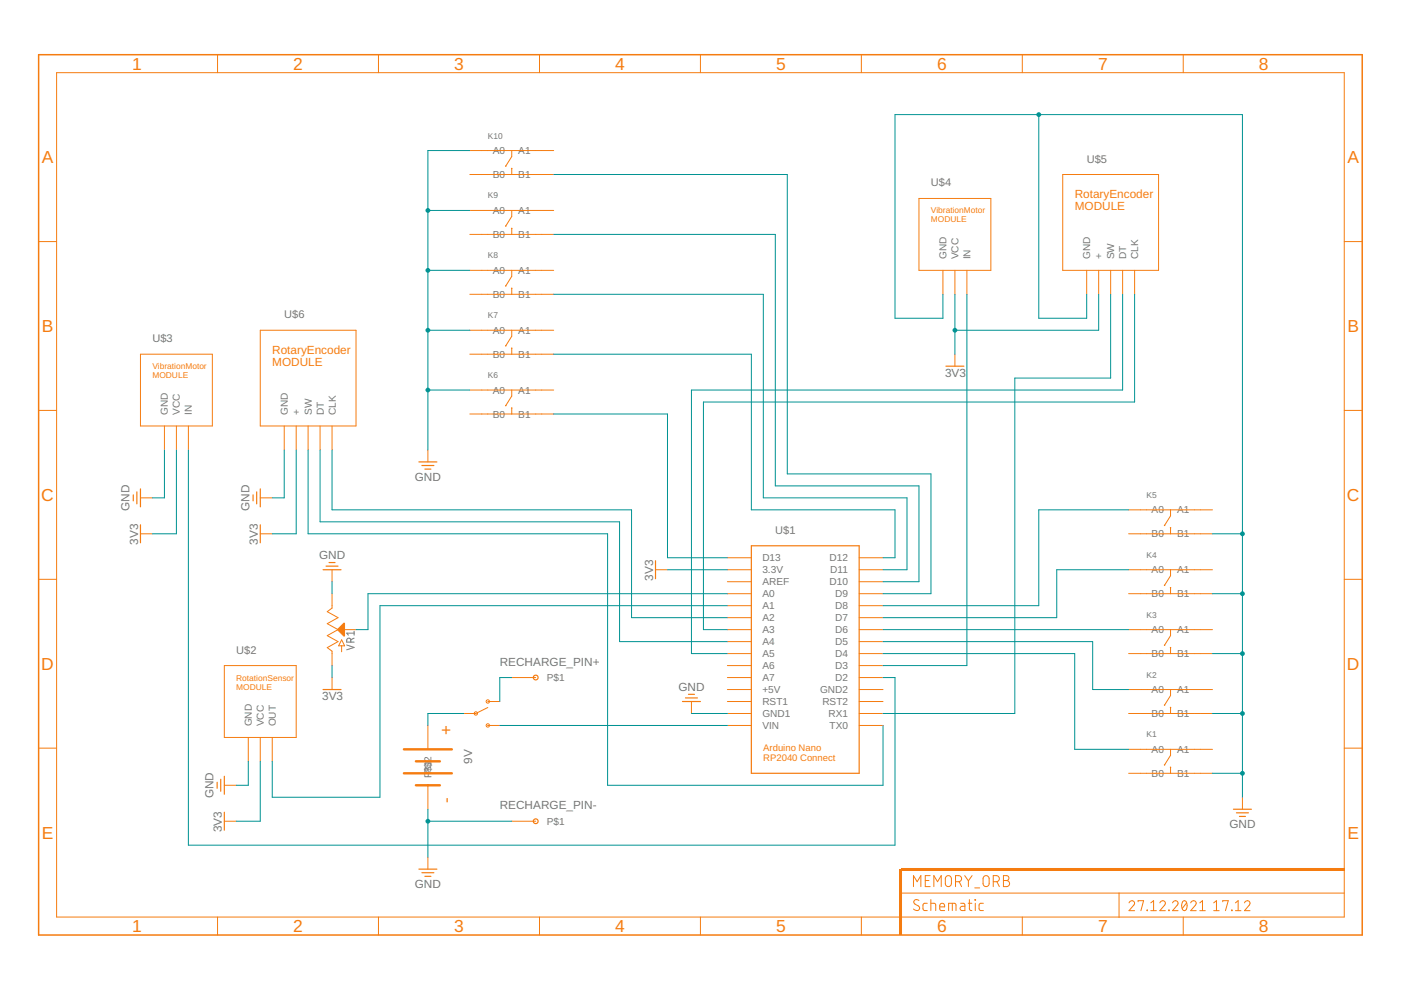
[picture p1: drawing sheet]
<svg xmlns="http://www.w3.org/2000/svg" width="297mm" height="210mm" viewBox="0 0 297 210" stroke-linecap="round" stroke-linejoin="round" font-family="sans-serif">
<path d="M73.5 136.8l1.6 .5-1.6 .5M74.4 136.1v-.4a.43 .43 0 0 0-.5-.4 .43 .43 0 0 0-.4 .4v.4h1.6M75.1 135.3l-.7 .3M75.1 134.2h-1.6l.4 .5M75.1 133.8v.9" fill="none" stroke="#757575" stroke-width=".21"/>
<g fill="none" stroke="#f57c10" stroke-width=".21">
<path d="M154.2 118.3h5.1M182.2 118.3h5M154.2 120.8h5.1M154.2 123.3h5.1M154.2 138.6h5.1M154.2 136h5.1M154.2 133.5h5.1M154.2 131h5.1M154.2 128.4h5.1M154.2 125.9h5.1M182.2 120.8h5M182.2 123.3h5"/>
<path d="M182.2 138.6h5M182.2 136h5M182.2 133.5h5M182.2 131h5M182.2 128.4h5M182.2 125.9h5M154.2 153.8h5.1M154.2 151.3h5.1M154.2 148.7h5.1M154.2 146.2h5.1M154.2 143.7h5.1M154.2 141.1h5.1"/>
<path d="M182.2 153.8h5M182.2 151.3h5M182.2 148.7h5M182.2 146.2h5M182.2 143.7h5M182.2 141.1h5M193.7 188v-2.3l.8 1.2 .7-1.2v2.3M194.8 190.9a.58 .58 0 0 0-.8-.1 .58 .58 0 0 0 0 .9l.7 .4a.58 .58 0 0 1 .1 .9 .58 .58 0 0 1-.9-.1l-.2-.2M196.2 186.7h.8M196.6 191.5h-.7l-.2 .4 .1 1.1 .8 .1M197.2 185.7h-1v2.3h1M197.4 191.5l.9 .1 .1 1.5"/>
<path d="M197.4 190.7v2.4M198 188v-2.3l.8 1.2 .8-1.2v2.3M199.2 192.3h1.1a.54 .54 0 0 0-.4-.8 .54 .54 0 0 0-.7 .5l.1 1 1 .1M200.7 185.8l.6-.1 .3 .2 .1 1.4a.65 .65 0 0 1-.6 .7 .65 .65 0 0 1-.7-.7v-1.2zM201.1 193.1v-1.6l1.5 .1 .1 1.5M201.9 191.5v1.6M202.6 186.9h.6a.65 .65 0 0 0 .7-.6 .65 .65 0 0 0-.7-.6h-.6v2.3M203.4 186.9l.5 1.1M203.7 191.5h.6l.3 .2v1.4h-.6a.46 .46 0 0 1-.5-.5 .46 .46 0 0 1 .5-.4h.6M204.5 185.7l.8 1.1M205.3 191.5h.8M205.3 186.8v1.2"/>
<path d="M205.5 190.7v2l.2 .3 .4 .1M206.1 185.7l-.8 1.1M206.7 188.3h1M206.7 190.7l.1 .2zM206.8 191.5v1.6M208.5 191.5h-.7l-.2 .4 .1 1.1 .8 .1M208.7 185.8l.6-.1 .3 .2 .1 1.4a.65 .65 0 0 1-.6 .7 .65 .65 0 0 1-.7-.7v-1.2zM210.6 186.9h.6a.65 .65 0 0 0 .7-.6 .65 .65 0 0 0-.7-.6h-.6v2.3M211.4 186.9l.5 1.1M212.7 185.7h.7a.52 .52 0 0 1 .5 .5 .52 .52 0 0 1-.5 .5 .65 .65 0 0 1 .7 .6 .65 .65 0 0 1-.7 .7h-.7zM212.7 186.7h.7M239.4 191.4a.58 .58 0 0 1 .8-.4 .58 .58 0 0 1 .2 .9l-1 1.2h1.2"/>
<path d="M241.3 191.2v-.2h1.2l-.6 2.1M243.2 193l.1 .1zM244 193.1h1.2M244 191.4l.6-.4v2.1M245.9 191.4a.58 .58 0 0 1 .8-.4 .58 .58 0 0 1 .2 .9l-1 1.2h1.2M247.8 193l.1 .1zM248.6 191.4a.58 .58 0 0 1 .8-.4 .58 .58 0 0 1 .2 .9l-1 1.2h1.2M250.8 191.1l.1-.1a.86 .86 0 0 1 .8 1.3 .6 .6 0 0 1-.6 .8 .6 .6 0 0 1-.6-.8v-.5zM251.6 191.4l-.9 1.2M252.5 191.4a.58 .58 0 0 1 .8-.4 .58 .58 0 0 1 .1 .9l-.9 1.2h1.1M254.4 193.1h1.1M254.4 191.4l.6-.4v2.1"/>
<path d="M257.3 193.1h1.2M257.3 191.4l.6-.4v2.1M259.2 191.2v-.2h1.2l-.6 2.1M261.1 193l.1 .1zM261.9 193.1h1.2M261.9 191.4l.6-.4v2.1M263.9 191.4a.58 .58 0 0 1 .8-.4 .58 .58 0 0 1 .2 .9l-1 1.2h1.1"/>
</g>
<path d="M159.3 115.7h22.9v48.3h-22.9z" fill="none" stroke="#f57c10" stroke-width=".25"/>
<g fill="#f57c10">
<path d="M190.7 184.3h.6v13.9h-.6z" fill-rule="evenodd"/>
<path d="M191 184h94v.6h-94z" fill-rule="evenodd"/>
</g>
<g fill="#f57c10">
<path d="M190.7 184.3h.6v13.9h-.6zM190.7 184.3v13.9h.6v-13.9z"/>
<path d="M191 184h94v.6h-94zM191 184v.6h94v-.6z"/>
</g>
<g fill="none" stroke="#f57c10" stroke-width=".21">
<path d="M12 15.4h273v179h-273zM46.1 11.6v3.8M80.2 11.6v3.8M114.4 11.6v3.8M148.5 11.6v3.8M182.6 11.6v3.8M216.7 11.6v3.8M250.9 11.6v3.8M8.2 51.2h3.8M285 51.2h3.8M8.2 87h3.8M285 87h3.8"/>
<path d="M8.2 122.8h3.8M285 122.8h3.8M8.2 158.6h3.8M239.3 158.9h17.8M248.2 158.9v1.2l-1.3 2.1M285 158.6h3.8M239.3 164h17.8M248.2 162.7v1.3M46.1 194.4v3.8M80.2 194.4v3.8M114.4 194.4v3.8M148.5 194.4v3.8"/>
<path d="M182.6 194.4v3.8M191 189.4h94M216.7 194.4v3.8M237.3 189.4v5.1M250.9 194.4v3.8"/>
</g>
<path d="M8.2 11.6h280.6v186.6h-280.6z" fill="none" stroke="#f57c10" stroke-width=".32"/>
<g fill="#f57c10">
<circle cx="246.9" cy="162.2" r=".15"/>
<circle cx="248.2" cy="162.7" r=".15"/>
</g>
<g fill="#f57c10">
<path d="M246.8 162.2a.15 .15 0 0 1 .3 0 .15 .15 0 0 1-.3 0zM246.8 162.2a.15 .15 0 0 0 .3 0 .15 .15 0 0 0-.3 0z"/>
<path d="M248 162.7a.15 .15 0 0 1 .3 0 .15 .15 0 0 1-.3 0zM248 162.7a.15 .15 0 0 0 .3 0 .15 .15 0 0 0-.3 0z"/>
</g>
<path d="M239.3 146.2h17.8M239.3 151.3h17.8M248.2 146.2v1.3l-1.3 2M248.2 150v1.3" fill="none" stroke="#f57c10" stroke-width=".21"/>
<g fill="#f57c10">
<circle cx="246.9" cy="149.5" r=".15"/>
<circle cx="248.2" cy="150" r=".15"/>
</g>
<g fill="#f57c10">
<path d="M246.8 149.5a.15 .15 0 0 1 .3 0 .15 .15 0 0 1-.3 0zM246.8 149.5a.15 .15 0 0 0 .3 0 .15 .15 0 0 0-.3 0z"/>
<path d="M248 150a.15 .15 0 0 1 .3 0 .15 .15 0 0 1-.3 0zM248 150a.15 .15 0 0 0 .3 0 .15 .15 0 0 0-.3 0z"/>
</g>
<path d="M239.3 133.5h17.8M239.3 138.6h17.8M248.2 133.5v1.3l-1.3 2M248.2 137.3v1.3" fill="none" stroke="#f57c10" stroke-width=".21"/>
<g fill="#f57c10">
<circle cx="246.9" cy="136.8" r=".15"/>
<circle cx="248.2" cy="137.3" r=".15"/>
</g>
<g fill="#f57c10">
<path d="M246.8 136.8a.15 .15 0 0 1 .3 0 .15 .15 0 0 1-.3 0zM246.8 136.8a.15 .15 0 0 0 .3 0 .15 .15 0 0 0-.3 0z"/>
<path d="M248 137.3a.15 .15 0 0 1 .3 0 .15 .15 0 0 1-.3 0zM248 137.3a.15 .15 0 0 0 .3 0 .15 .15 0 0 0-.3 0z"/>
</g>
<path d="M239.3 120.8h17.8M239.3 125.9h17.8M248.2 120.8v1.3l-1.3 2M248.2 124.6v1.3" fill="none" stroke="#f57c10" stroke-width=".21"/>
<g fill="#f57c10">
<circle cx="246.9" cy="124.1" r=".15"/>
<circle cx="248.2" cy="124.6" r=".15"/>
</g>
<g fill="#f57c10">
<path d="M246.8 124.1a.15 .15 0 0 1 .3 0 .15 .15 0 0 1-.3 0zM246.8 124.1a.15 .15 0 0 0 .3 0 .15 .15 0 0 0-.3 0z"/>
<path d="M248 124.6a.15 .15 0 0 1 .3 0 .15 .15 0 0 1-.3 0zM248 124.6a.15 .15 0 0 0 .3 0 .15 .15 0 0 0-.3 0z"/>
</g>
<path d="M239.3 108.1h17.8M239.3 113.2h17.8M248.2 108.1v1.3l-1.3 2M248.2 111.9v1.3" fill="none" stroke="#f57c10" stroke-width=".21"/>
<g fill="#f57c10">
<circle cx="246.9" cy="111.4" r=".15"/>
<circle cx="248.2" cy="111.9" r=".15"/>
</g>
<g fill="#f57c10">
<path d="M246.8 111.4a.15 .15 0 0 1 .3 0 .15 .15 0 0 1-.3 0zM246.8 111.4a.15 .15 0 0 0 .3 0 .15 .15 0 0 0-.3 0z"/>
<path d="M248 111.9a.15 .15 0 0 1 .3 0 .15 .15 0 0 1-.3 0zM248 111.9a.15 .15 0 0 0 .3 0 .15 .15 0 0 0-.3 0z"/>
</g>
<path d="M99.6 82.7h17.8M99.6 87.8h17.8M108.5 82.7v1.3l-1.3 2M108.5 86.5v1.3" fill="none" stroke="#f57c10" stroke-width=".21"/>
<g fill="#f57c10">
<circle cx="107.2" cy="86" r=".15"/>
<circle cx="108.5" cy="86.5" r=".15"/>
</g>
<g fill="#f57c10">
<path d="M107.1 86a.15 .15 0 0 1 .3 0 .15 .15 0 0 1-.3 0zM107.1 86a.15 .15 0 0 0 .3 0 .15 .15 0 0 0-.3 0z"/>
<path d="M108.4 86.5a.15 .15 0 0 1 .2 0 .15 .15 0 0 1-.2 0zM108.4 86.5a.15 .15 0 0 0 .2 0 .15 .15 0 0 0-.2 0z"/>
</g>
<path d="M99.6 70h17.8M99.6 75.1h17.8M108.5 70v1.3l-1.3 2M108.5 73.8v1.3" fill="none" stroke="#f57c10" stroke-width=".21"/>
<g fill="#f57c10">
<circle cx="107.2" cy="73.3" r=".15"/>
<circle cx="108.5" cy="73.8" r=".15"/>
</g>
<g fill="#f57c10">
<path d="M107.1 73.3a.15 .15 0 0 1 .3 0 .15 .15 0 0 1-.3 0zM107.1 73.3a.15 .15 0 0 0 .3 0 .15 .15 0 0 0-.3 0z"/>
<path d="M108.4 73.8a.15 .15 0 0 1 .2 0 .15 .15 0 0 1-.2 0zM108.4 73.8a.15 .15 0 0 0 .2 0 .15 .15 0 0 0-.2 0z"/>
</g>
<path d="M99.6 57.3h17.8M108.5 57.3v1.3l-1.3 2M99.6 62.4h17.8M108.5 61.1v1.3" fill="none" stroke="#f57c10" stroke-width=".21"/>
<g fill="#f57c10">
<circle cx="107.2" cy="60.6" r=".15"/>
<circle cx="108.5" cy="61.1" r=".15"/>
</g>
<g fill="#f57c10">
<path d="M107.1 60.6a.15 .15 0 0 1 .3 0 .15 .15 0 0 1-.3 0zM107.1 60.6a.15 .15 0 0 0 .3 0 .15 .15 0 0 0-.3 0z"/>
<path d="M108.4 61.1a.15 .15 0 0 1 .2 0 .15 .15 0 0 1-.2 0zM108.4 61.1a.15 .15 0 0 0 .2 0 .15 .15 0 0 0-.2 0z"/>
</g>
<path d="M99.6 44.6h17.8M99.6 49.7h17.8M108.5 44.6v1.3l-1.3 2M108.5 48.4v1.3" fill="none" stroke="#f57c10" stroke-width=".21"/>
<g fill="#f57c10">
<circle cx="107.2" cy="47.9" r=".15"/>
<circle cx="108.5" cy="48.4" r=".15"/>
</g>
<g fill="#f57c10">
<path d="M107.1 47.9a.15 .15 0 0 1 .3 0 .15 .15 0 0 1-.3 0zM107.1 47.9a.15 .15 0 0 0 .3 0 .15 .15 0 0 0-.3 0z"/>
<path d="M108.4 48.4a.15 .15 0 0 1 .2 0 .15 .15 0 0 1-.2 0zM108.4 48.4a.15 .15 0 0 0 .2 0 .15 .15 0 0 0-.2 0z"/>
</g>
<path d="M99.6 31.9h17.8M99.6 37h17.8M108.5 31.9v1.3l-1.3 2M108.5 35.7v1.3" fill="none" stroke="#f57c10" stroke-width=".21"/>
<g fill="#f57c10">
<circle cx="107.2" cy="35.2" r=".15"/>
<circle cx="108.5" cy="35.7" r=".15"/>
</g>
<g fill="#f57c10">
<path d="M107.1 35.2a.15 .15 0 0 1 .3 0 .15 .15 0 0 1-.3 0zM107.1 35.2a.15 .15 0 0 0 .3 0 .15 .15 0 0 0-.3 0z"/>
<path d="M108.4 35.7a.15 .15 0 0 1 .2 0 .15 .15 0 0 1-.2 0zM108.4 35.7a.15 .15 0 0 0 .2 0 .15 .15 0 0 0-.2 0z"/>
</g>
<g fill="none" stroke="#f57c10" stroke-width=".21">
<path d="M225.3 37h20.3v20.3h-20.3zM194.8 42.1h15.3v15.2h-15.3zM199.9 57.3v5.1M202.5 57.3v5.1M205 57.3v5.1M230.4 57.3v5.1M232.9 57.3v5.1M235.5 57.3v5.1M238 57.3v5.1M240.6 57.3v5.1M29.8 75.1h15.2v15.2h-15.2zM55.2 70h20.3v20.3h-20.3z"/>
<path d="M202.5 75.1v2.5M34.9 90.3v5.1M37.4 90.3v5.1M39.9 90.3v5.1M60.3 90.3v5.1M62.8 90.3v5.1M65.3 90.3v5.1M67.9 90.3v5.1M70.4 90.3v5.1M90.7 95.4v2.5M29.8 113.2h2.5M29.8 105.6h2.5"/>
<path d="M55.2 113.2h2.5M55.2 105.6h2.5M70.4 120.8v2.5M70.4 125.9v3l-1 .8 2.3 1.3-2.3 1.2 2.3 1.3-2.3 1.3 2.3 1.2-2.3 1.3 1 .8v3M72.4 135.7l.7 1.2h-1.3zM72.4 136.9v1.3M72.9 133.5h2.6M139 120.8h2.5M47.6 141.1h15.2v15.3h-15.2zM52.6 156.4v5M55.2 156.4v5M57.7 156.4v5"/>
<path d="M70.4 143.7v2.5M90.7 153.8v5.1M103.4 150l-2.5 1.3M103.4 153.8h.7M146.6 148.7v2.6M47.6 174.1h2.5M47.6 166.5h2.5M90.7 166.5v5.1M263.4 169v2.6M90.7 181.7v2.6"/>
</g>
<path d="M71.5 133.5l1.4-1.4 .2 .1v2.6l-.2 .1z" fill-rule="evenodd" fill="#f57c10" stroke="#f57c10" stroke-width=".21"/>
<g fill="none" stroke="#f57c10" stroke-width=".25">
<path d="M200.6 77.6h3.8M88.8 97.9h3.8M89.5 98.7h2.5M90.1 99.5h1.3M28.3 104.9v1.3M29 104.3v2.5M29.8 103.7v3.8M29.8 111.3v3.8M53.7 104.9v1.3M54.4 104.3v2.5M55.2 103.7v3.8M55.2 111.3v3.8"/>
<path d="M69.8 119.3h1.2M139 118.9v3.8M68.5 120.8h3.8M69.1 120h2.6M68.5 146.2h3.8M144.7 148.7h3.8M145.3 148h2.6M146 147.2h1.2M46 165.9v1.2M46.8 165.2v2.6M47.6 164.6v3.8M47.6 172.2v3.8"/>
<path d="M261.5 171.6h3.8M262.1 172.3h2.6M262.8 173.1h1.3M88.8 184.3h3.8M89.5 185h2.5M90.1 185.8h1.3"/>
</g>
<path d="M85.6 158.9h10.2M85.6 164h10.2M88.2 161.4h5.1M88.2 166.5h5.1" fill="none" stroke="#f57c10" stroke-width=".51"/>
<g fill="#f57c10">
<path d="M103.1 148.4a.46 .46 0 0 1 .7 .2 .46 .46 0 0 1-.3 .6 .46 .46 0 0 1-.5-.5h.2a.26 .26 0 0 1 .3-.2 .26 .26 0 0 1 .1 .4 .26 .26 0 0 1-.4-.1l-.2-.1z" fill-rule="evenodd"/>
<path d="M103.1 153.5a.46 .46 0 0 1 .7 .1 .46 .46 0 0 1-.3 .7 .46 .46 0 0 1-.5-.5h.2a.26 .26 0 0 1 .3-.2 .26 .26 0 0 1 .1 .4 .26 .26 0 0 1-.4-.1l-.2-.1z" fill-rule="evenodd"/>
<path d="M100.6 150.9a.46 .46 0 0 1 .7 .2 .46 .46 0 0 1-.3 .6 .46 .46 0 0 1-.6-.4h.2a.26 .26 0 0 1 .4-.3 .26 .26 0 0 1 .1 .5 .26 .26 0 0 1-.5-.1l-.2-.1z" fill-rule="evenodd"/>
</g>
<g fill="#f57c10">
<path d="M103.1 148.4l.4-.1 .3 .2-.1 .6h-.6l-.1-.4 .5-.2 .2 .2-.2 .3-.5-.3zM103.1 148.4l-.1 .3h.2l.2 .3 .3-.3-.2-.2-.5 .2 .1 .4h.6l.1-.6-.3-.2z"/>
<path d="M103.1 153.5l.4-.1 .3 .2-.1 .6h-.6l-.1-.4 .5-.2 .2 .2-.2 .3-.5-.3zM103.1 153.5l-.1 .3h.2l.2 .3 .3-.3-.2-.2-.5 .2 .1 .4h.6l.1-.6-.3-.2z"/>
<path d="M100.6 150.9l.4-.1 .3 .3-.1 .5h-.6l-.2-.3 .5-.3 .2 .3-.2 .2-.5-.2zM100.6 150.9l-.2 .4h.2l.2 .2 .3-.2-.2-.3-.5 .3 .2 .3h.6l.1-.5-.3-.3z"/>
</g>
<path d="M98.3 151.3h2.6M103.4 153.8h2.6M103.4 148.7h2.6M108.5 143.7h5.1" fill="none" stroke="#f57c10" stroke-width=".21"/>
<path d="M113.1 143.2a.64 .64 0 0 1 1 .1 .64 .64 0 0 1-.3 1 .64 .64 0 0 1-.9-.6h.3a.39 .39 0 0 1 .6-.4 .39 .39 0 0 1 0 .7 .39 .39 0 0 1-.6-.2v-.1h-.3z" fill-rule="evenodd" fill="#f57c10"/>
<path d="M113.1 143.2l.7-.1a.63 .63 0 0 1 .4 .8l-.6 .4-.5-.2-.2-.4h.3l.2-.4 .5 .1 .1 .3-.3 .3h-.3l-.2-.3h-.3zM113.1 143.2l-.2 .5h.3l.2 .3h.3l.3-.3-.1-.3-.5-.1-.2 .4h-.3l.2 .4 .5 .2 .4-.2 .2-.4-.2-.5-.4-.2z" fill="#f57c10"/>
<path d="M108.5 174.1h5.1" fill="none" stroke="#f57c10" stroke-width=".21"/>
<path d="M113.1 173.7a.64 .64 0 0 1 1 .1 .64 .64 0 0 1-.4 .9 .64 .64 0 0 1-.8-.6h.3a.39 .39 0 0 1 .6-.3 .39 .39 0 0 1 0 .6 .39 .39 0 0 1-.6-.1v-.2h-.3z" fill-rule="evenodd" fill="#f57c10"/>
<path d="M113.1 173.7l.5-.2h.2a.63 .63 0 0 1 .4 .9 .63 .63 0 0 1-.9 .3l-.3-.3-.1-.3h.3l.4-.4 .3 .2a.38 .38 0 0 1 0 .4 .38 .38 0 0 1-.5 .2l-.2-.4h-.3zM113.1 173.7l-.2 .4h.3l.2 .4 .5-.1 .1-.3-.3-.3h-.3l-.2 .3h-.3l.2 .5 .5 .2 .4-.2 .2-.5-.2-.4-.4-.2z" fill="#f57c10"/>
<path d="M239.3 108.1h-19.1v20.3h-33M257.1 113.2h6.3v55.8M187.2 138.6h40.7v20.3h11.4M187.2 136h44.5v10.2h7.6M187.2 133.5h52.1M239.3 120.8h-15.3v10.2h-36.8M257.1 125.9h6.3" fill="none" stroke="#009292" stroke-width=".21"/>
<circle cx="263.4" cy="125.9" r=".51" fill="#009292"/>
<path d="M262.9 125.9a.51 .51 0 0 1 1 0 .51 .51 0 0 1-1 0zM262.9 125.9a.51 .51 0 0 0 1 0 .51 .51 0 0 0-1 0z" fill="#009292"/>
<path d="M257.1 138.6h6.3" fill="none" stroke="#009292" stroke-width=".21"/>
<circle cx="263.4" cy="138.6" r=".51" fill="#009292"/>
<path d="M262.9 138.6a.51 .51 0 0 1 1 0 .51 .51 0 0 1-1 0zM262.9 138.6a.51 .51 0 0 0 1 0 .51 .51 0 0 0-1 0z" fill="#009292"/>
<path d="M257.1 151.3h6.3" fill="none" stroke="#009292" stroke-width=".21"/>
<circle cx="263.4" cy="151.3" r=".51" fill="#009292"/>
<path d="M262.9 151.3a.51 .51 0 0 1 1 0 .51 .51 0 0 1-1 0zM262.9 151.3a.51 .51 0 0 0 1 0 .51 .51 0 0 0-1 0z" fill="#009292"/>
<path d="M257.1 164h6.3" fill="none" stroke="#009292" stroke-width=".21"/>
<circle cx="263.4" cy="164" r=".51" fill="#009292"/>
<path d="M262.9 164a.51 .51 0 0 1 1 0 .51 .51 0 0 1-1 0zM262.9 164a.51 .51 0 0 0 1 0 .51 .51 0 0 0-1 0z" fill="#009292"/>
<path d="M230.4 62.4v5.1h-10.2v-43.2h43.2v88.9" fill="none" stroke="#009292" stroke-width=".21"/>
<circle cx="263.4" cy="113.2" r=".51" fill="#009292"/>
<path d="M262.9 113.2a.51 .51 0 0 1 1 0 .51 .51 0 0 1-1 0zM262.9 113.2a.51 .51 0 0 0 1 0 .51 .51 0 0 0-1 0z" fill="#009292"/>
<path d="M220.2 24.3h-30.4v43.2h10.1v-5.1" fill="none" stroke="#009292" stroke-width=".21"/>
<circle cx="220.2" cy="24.3" r=".51" fill="#009292"/>
<path d="M219.7 24.3a.51 .51 0 0 1 1 0 .51 .51 0 0 1-1 0zM219.7 24.3a.51 .51 0 0 0 1 0 .51 .51 0 0 0-1 0z" fill="#009292"/>
<path d="M99.6 70h-8.9v25.4M34.9 95.4v10.2h-2.6M60.3 95.4v10.2h-2.6M90.7 82.7h8.9M70.4 123.3v2.6M52.6 161.4v5.1h-2.5" fill="none" stroke="#009292" stroke-width=".21"/>
<circle cx="90.7" cy="82.7" r=".51" fill="#009292"/>
<path d="M90.2 82.7a.51 .51 0 0 1 1 0 .51 .51 0 0 1-1 0zM90.2 82.7a.51 .51 0 0 0 1 0 .51 .51 0 0 0-1 0z" fill="#009292"/>
<path d="M99.6 57.3h-8.9v12.7" fill="none" stroke="#009292" stroke-width=".21"/>
<circle cx="90.7" cy="70" r=".51" fill="#009292"/>
<path d="M90.2 70a.51 .51 0 0 1 1 0 .51 .51 0 0 1-1 0zM90.2 70a.51 .51 0 0 0 1 0 .51 .51 0 0 0-1 0z" fill="#009292"/>
<path d="M99.6 44.6h-8.9v12.7" fill="none" stroke="#009292" stroke-width=".21"/>
<circle cx="90.7" cy="57.3" r=".51" fill="#009292"/>
<path d="M90.2 57.3a.51 .51 0 0 1 1 0 .51 .51 0 0 1-1 0zM90.2 57.3a.51 .51 0 0 0 1 0 .51 .51 0 0 0-1 0z" fill="#009292"/>
<path d="M99.6 31.9h-8.9v12.7" fill="none" stroke="#009292" stroke-width=".21"/>
<circle cx="90.7" cy="44.6" r=".51" fill="#009292"/>
<path d="M90.2 44.6a.51 .51 0 0 1 1 0 .51 .51 0 0 1-1 0zM90.2 44.6a.51 .51 0 0 0 1 0 .51 .51 0 0 0-1 0z" fill="#009292"/>
<path d="M146.6 151.3h7.6M90.7 171.6v10.1M90.7 174.1h17.8" fill="none" stroke="#009292" stroke-width=".21"/>
<circle cx="90.7" cy="174.1" r=".51" fill="#009292"/>
<path d="M90.2 174.1a.51 .51 0 0 1 1 0 .51 .51 0 0 1-1 0zM90.2 174.1a.51 .51 0 0 0 1 0 .51 .51 0 0 0-1 0z" fill="#009292"/>
<path d="M202.5 62.4v12.7M232.9 62.4v7.6h-30.4" fill="none" stroke="#009292" stroke-width=".21"/>
<circle cx="202.5" cy="70" r=".51" fill="#009292"/>
<path d="M202 70a.51 .51 0 0 1 1 0 .51 .51 0 0 1-1 0zM202 70a.51 .51 0 0 0 1 0 .51 .51 0 0 0-1 0z" fill="#009292"/>
<g fill="none" stroke="#009292" stroke-width=".21">
<path d="M117.4 37h49.5v63.5h30.5v25.4h-10.2M117.4 49.7h47v53.3h30.4v20.3h-7.6M117.4 62.4h44.4v43.2h30.5v15.2h-5.1M117.4 75.1h41.9v33h30.5v10.2h-2.6M205 62.4v78.7h-17.8M235.5 62.4v17.8h-20.3v71.1h-28M238 62.4v20.3h-91.4v55.9h7.6M240.6 62.4v22.8h-91.5v48.3h5.1M37.4 95.4v17.8h-5.1M39.9 95.4v83.8h149.9v-35.5h-2.6M62.8 95.4v17.8h-5.1M65.3 95.4v17.8h63.5v53.3h58.4v-12.7"/>
<path d="M67.9 95.4v15.2h63.5v25.4h22.8M70.4 95.4v12.7h63.5v22.9h20.3M117.4 87.8h24.1v30.5h12.7M141.5 120.8h12.7M154.2 125.9h-76.2v7.6h-2.5M154.2 128.4h-73.6v40.6h-22.9v-7.6M70.4 141.1v2.6M98.3 151.3h-7.6v2.5M106 153.8h48.2M108.5 143.7h-2.5v5M55.2 161.4v12.7h-5.1"/>
</g>
<g font-size="3.7" fill="#f57c10">
<text x="28" y="14.8">1</text>
<text x="62.2" y="14.8">2</text>
<text x="96.3" y="14.8">3</text>
<text x="130.4" y="14.8">4</text>
<text x="164.5" y="14.8">5</text>
<text x="198.7" y="14.8">6</text>
<text x="232.8" y="14.8">7</text>
<text x="266.9" y="14.8">8</text>
<text x="8.9" y="34.6">A</text>
<text x="285.7" y="34.6">A</text>
<text x="8.9" y="70.4">B</text>
<text x="285.7" y="70.4">B</text>
<text x="8.8" y="106.2">C</text>
<text x="285.6" y="106.2">C</text>
<text x="8.8" y="142">D</text>
<text x="285.6" y="142">D</text>
<text x="8.9" y="177.8">E</text>
<text x="285.7" y="177.8">E</text>
<text x="28" y="197.6">1</text>
<text x="62.2" y="197.6">2</text>
<text x="96.3" y="197.6">3</text>
<text x="130.4" y="197.6">4</text>
<text x="164.5" y="197.6">5</text>
<text x="198.7" y="197.6">6</text>
<text x="232.8" y="197.6">7</text>
<text x="266.9" y="197.6">8</text>
</g>
<g font-size="3.6" fill="#f57c10">
<text x="95.8" y="155.9" transform="rotate(-90 95.8 155.9)">+</text>
<text x="95.8" y="170.2" transform="rotate(-90 95.8 170.2)">-</text>
</g>
<g font-size="2.5" fill="#f57c10">
<text x="227.9" y="42">RotaryEncoder</text>
<text x="227.9" y="44.6">MODULE</text>
<text x="57.7" y="75">RotaryEncoder</text>
<text x="57.7" y="77.6">MODULE</text>
</g>
<g font-size="2.5" fill="#757575">
<text x="200.4" y="79.9">3V3</text>
<text x="88" y="102">GND</text>
<text x="27.5" y="108.3" transform="rotate(-90 27.5 108.3)">GND</text>
<text x="52.9" y="108.3" transform="rotate(-90 52.9 108.3)">GND</text>
<text x="29.3" y="115.5" transform="rotate(-90 29.3 115.5)">3V3</text>
<text x="54.7" y="115.5" transform="rotate(-90 54.7 115.5)">3V3</text>
<text x="67.6" y="118.5">GND</text>
<text x="138.5" y="123.1" transform="rotate(-90 138.5 123.1)">3V3</text>
<text x="106" y="141.1">RECHARGE_PIN+</text>
<text x="68.3" y="148.5">3V3</text>
<text x="143.8" y="146.4">GND</text>
<text x="100.1" y="161.9" transform="rotate(-90 100.1 161.9)">9V</text>
<text x="45.3" y="169.3" transform="rotate(-90 45.3 169.3)">GND</text>
<text x="106" y="171.6">RECHARGE_PIN-</text>
<text x="47" y="176.5" transform="rotate(-90 47 176.5)">3V3</text>
<text x="260.6" y="175.6">GND</text>
<text x="88" y="188.3">GND</text>
</g>
<g font-size="2.3" fill="#757575">
<text x="230.4" y="34.5">U$5</text>
<text x="197.4" y="39.5">U$4</text>
<text x="60.3" y="67.5">U$6</text>
<text x="32.3" y="72.6">U$3</text>
<text x="164.4" y="113.2">U$1</text>
<text x="50.1" y="138.6">U$2</text>
</g>
<g font-size="2.1" fill="#757575">
<text x="104.5" y="32.7">A0</text>
<text x="109.9" y="32.7">A1</text>
<text x="104.5" y="37.8">B0</text>
<text x="109.9" y="37.8">B1</text>
<text x="104.5" y="45.4">A0</text>
<text x="109.9" y="45.4">A1</text>
<text x="104.5" y="50.5">B0</text>
<text x="109.9" y="50.5">B1</text>
<text x="104.5" y="58.1">A0</text>
<text x="109.9" y="58.1">A1</text>
<text x="200.7" y="55" transform="rotate(-90 200.7 55)">GND</text>
<text x="203.2" y="55" transform="rotate(-90 203.2 55)">VCC</text>
<text x="205.8" y="55" transform="rotate(-90 205.8 55)">IN</text>
<text x="231.2" y="55" transform="rotate(-90 231.2 55)">GND</text>
<text x="233.7" y="55" transform="rotate(-90 233.7 55)">+</text>
<text x="236.2" y="55" transform="rotate(-90 236.2 55)">SW</text>
<text x="238.8" y="55" transform="rotate(-90 238.8 55)">DT</text>
<text x="241.3" y="55" transform="rotate(-90 241.3 55)">CLK</text>
<text x="104.5" y="63.2">B0</text>
<text x="109.9" y="63.2">B1</text>
<text x="104.5" y="70.8">A0</text>
<text x="109.9" y="70.8">A1</text>
<text x="104.5" y="75.9">B0</text>
<text x="109.9" y="75.9">B1</text>
<text x="104.5" y="83.5">A0</text>
<text x="109.9" y="83.5">A1</text>
<text x="35.6" y="88" transform="rotate(-90 35.6 88)">GND</text>
<text x="38.2" y="88" transform="rotate(-90 38.2 88)">VCC</text>
<text x="40.7" y="88" transform="rotate(-90 40.7 88)">IN</text>
<text x="61" y="88" transform="rotate(-90 61 88)">GND</text>
<text x="63.6" y="88" transform="rotate(-90 63.6 88)">+</text>
<text x="66.1" y="88" transform="rotate(-90 66.1 88)">SW</text>
<text x="68.6" y="88" transform="rotate(-90 68.6 88)">DT</text>
<text x="71.2" y="88" transform="rotate(-90 71.2 88)">CLK</text>
<text x="104.5" y="88.5">B0</text>
<text x="109.9" y="88.5">B1</text>
<text x="244.2" y="108.9">A0</text>
<text x="244.2" y="113.9">B0</text>
<text x="249.6" y="108.9">A1</text>
<text x="249.6" y="113.9">B1</text>
<text x="161.6" y="119">D13</text>
<text x="175.9" y="119">D12</text>
<text x="161.6" y="121.6">3.3V</text>
<text x="161.6" y="124.1">AREF</text>
<text x="175.9" y="124.1">D10</text>
<text x="176" y="121.6">D11</text>
<text x="244.2" y="121.6">A0</text>
<text x="249.6" y="121.6">A1</text>
<text x="161.6" y="131.7">A2</text>
<text x="161.6" y="129.2">A1</text>
<text x="161.6" y="126.6">A0</text>
<text x="177.1" y="131.7">D7</text>
<text x="177.1" y="129.2">D8</text>
<text x="177.1" y="126.6">D9</text>
<text x="244.2" y="126.6">B0</text>
<text x="249.6" y="126.6">B1</text>
<text x="161.6" y="134.3">A3</text>
<text x="161.6" y="136.8">A4</text>
<text x="177.1" y="136.8">D5</text>
<text x="177.1" y="134.3">D6</text>
<text x="244.2" y="134.3">A0</text>
<text x="249.6" y="134.3">A1</text>
<text x="161.6" y="141.9">A6</text>
<text x="161.6" y="139.3">A5</text>
<text x="177.1" y="141.9">D3</text>
<text x="177.1" y="139.3">D4</text>
<text x="244.2" y="139.3">B0</text>
<text x="249.6" y="139.3">B1</text>
<text x="115.9" y="144.4">P$1</text>
<text x="161.6" y="149.5">RST1</text>
<text x="161.6" y="147">+5V</text>
<text x="161.6" y="144.4">A7</text>
<text x="173.9" y="147">GND2</text>
<text x="174.4" y="149.5">RST2</text>
<text x="177.1" y="144.4">D2</text>
<text x="244.2" y="147">A0</text>
<text x="249.6" y="147">A1</text>
<text x="53.4" y="154" transform="rotate(-90 53.4 154)">GND</text>
<text x="55.9" y="154" transform="rotate(-90 55.9 154)">VCC</text>
<text x="58.5" y="154" transform="rotate(-90 58.5 154)">OUT</text>
<text x="161.6" y="154.6">VIN</text>
<text x="161.6" y="152">GND1</text>
<text x="175.7" y="152">RX1</text>
<text x="175.9" y="154.6">TX0</text>
<text x="244.2" y="152">B0</text>
<text x="249.6" y="152">B1</text>
<text x="244.2" y="159.6">A0</text>
<text x="249.6" y="159.6">A1</text>
<text x="91.5" y="165" transform="rotate(-90 91.5 165)">P</text>
<text x="91.5" y="163.6" transform="rotate(-90 91.5 163.6)">$12</text>
<text x="244.2" y="164.7">B0</text>
<text x="249.6" y="164.7">B1</text>
<text x="115.9" y="174.9">P$1</text>
</g>
<g font-size="2" fill="#f57c10">
<text x="161.8" y="159.3">Arduino Nano</text>
<text x="161.8" y="161.4">RP2040 Connect</text>
</g>
<g font-size="1.8" fill="#757575">
<text x="103.4" y="29.4">K10</text>
<text x="103.4" y="42.1">K9</text>
<text x="103.4" y="54.8">K8</text>
<text x="103.4" y="67.5">K7</text>
<text x="103.4" y="80.2">K6</text>
<text x="243.1" y="105.6">K5</text>
<text x="243.1" y="118.3">K4</text>
<text x="243.1" y="131">K3</text>
<text x="243.1" y="143.7">K2</text>
<text x="243.1" y="156.3">K1</text>
</g>
<g font-size="1.8" fill="#f57c10">
<text x="197.4" y="45.3">VibrationMotor</text>
<text x="197.4" y="47.2">MODULE</text>
<text x="32.3" y="78.3">VibrationMotor</text>
<text x="32.3" y="80.2">MODULE</text>
<text x="50.1" y="144.3">RotationSensor</text>
<text x="50.1" y="146.2">MODULE</text>
</g>
</svg>
